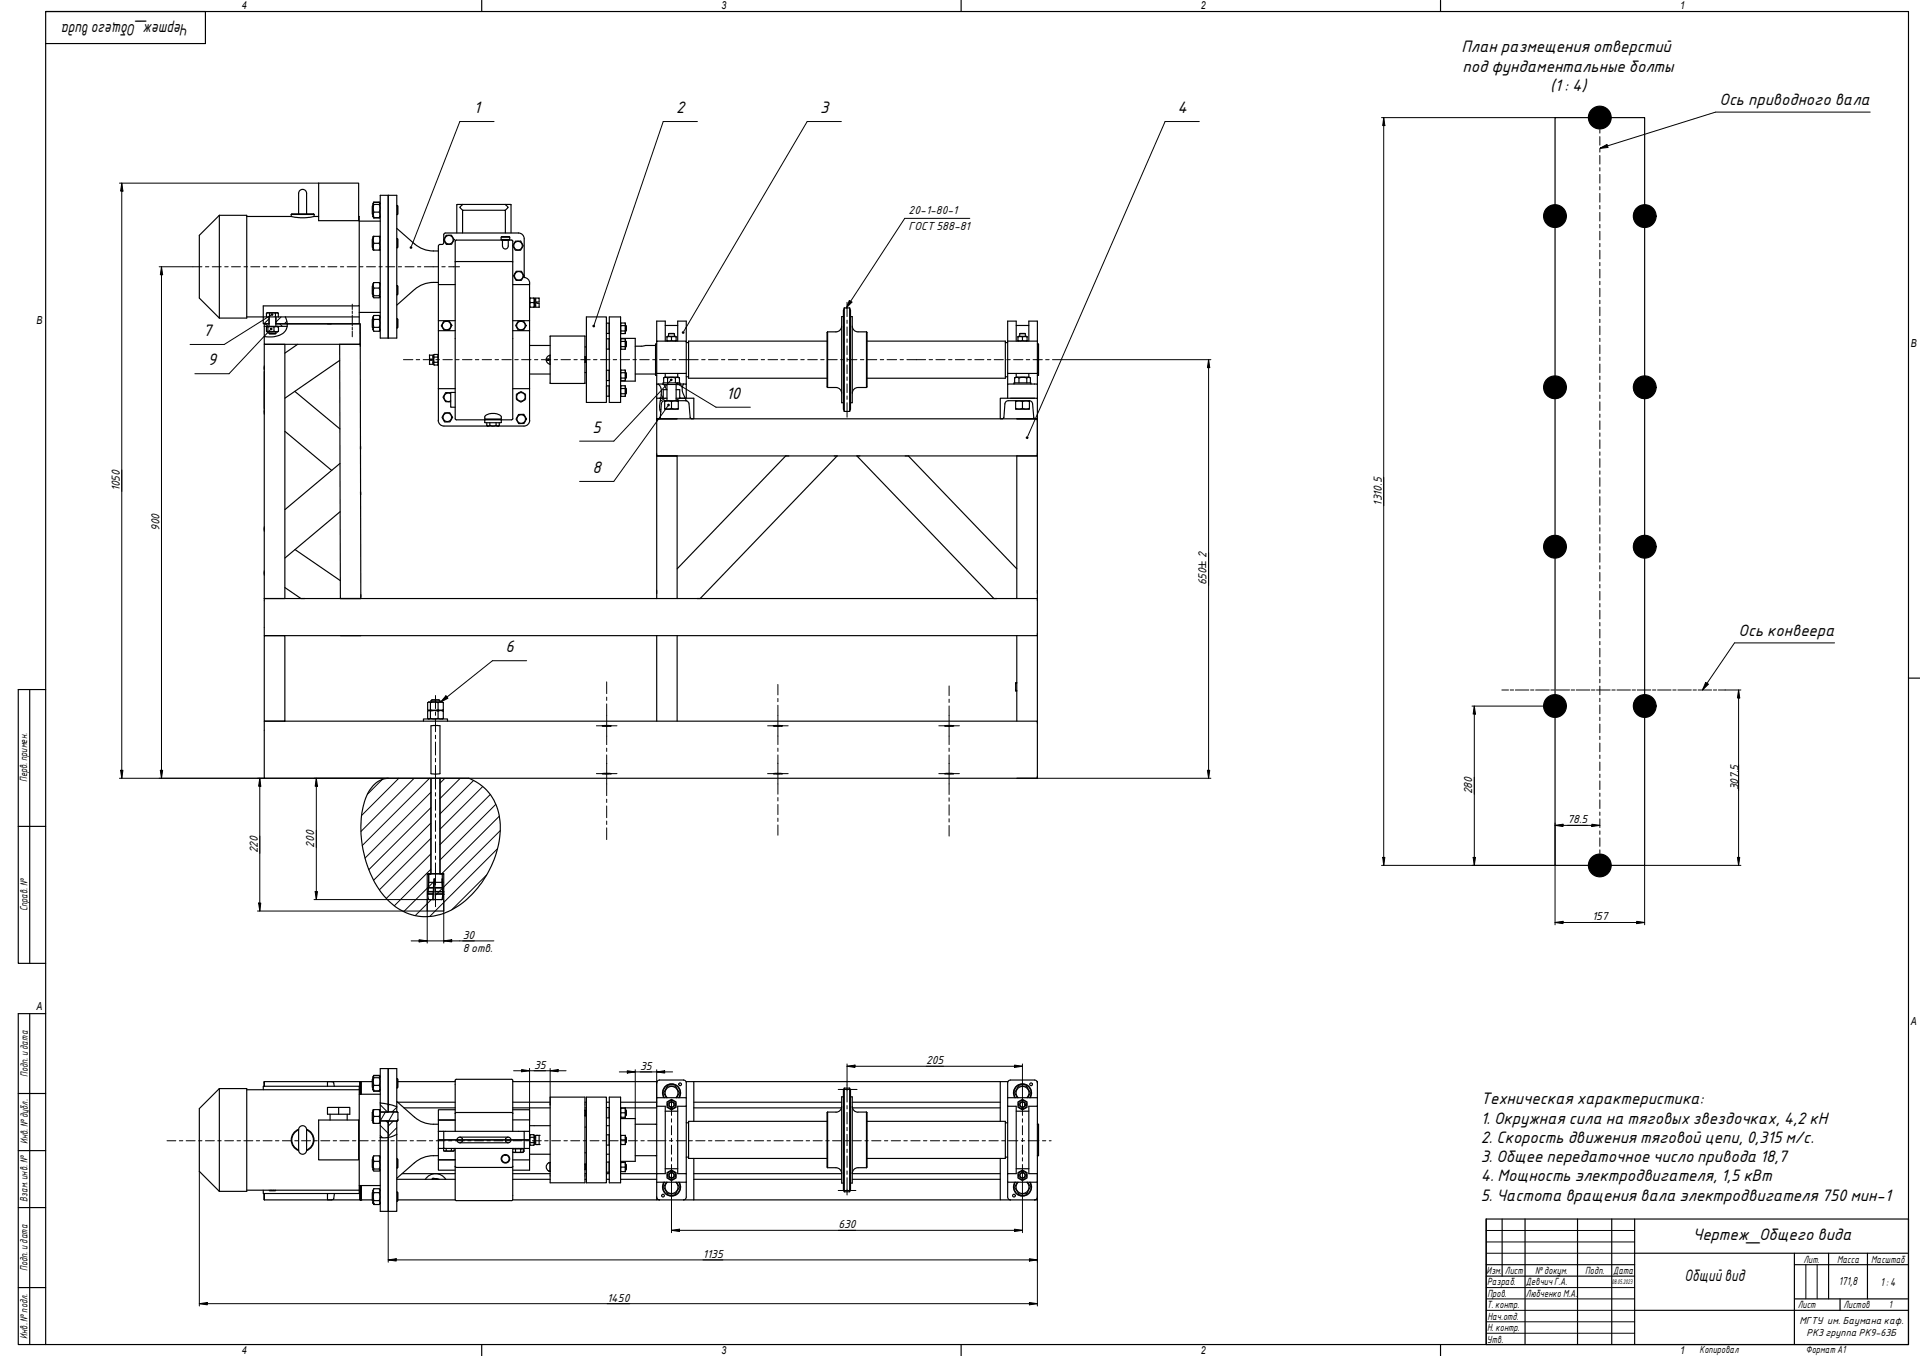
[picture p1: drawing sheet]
<svg xmlns="http://www.w3.org/2000/svg" width="841mm" height="594mm" viewBox="0 0 841 594" stroke-linecap="round" stroke-linejoin="round" font-family="sans-serif">
<g fill="none" stroke="#000" stroke-width=".44">
<path d="M117.9 139.7l-2.3 2.1M123.1 138.8l-2.3 2.3M116.3 141.9l1 1.1M122.6 141.9l1 1.1M125.6 140.9l-1 .9M289.5 179.3l-.4 .2M289.6 172.9l.9 1.6M290.8 168.4l1.2 2.3M291.5 174.5l-2.3 1.2M297.8 174.2l.1 .3-1.7 .9M297.9 168.2l1 1.6M167.4 341.5l-6.5 6.5"/>
<path d="M174.7 341l-16.3 16.3M181.4 341l-23.3 23.3M188.2 341l-29.5 29.4M188.7 353.9l-27.2 27.1M188.7 347.1l-28.8 28.9M194.9 341l-2.2 2.1M201.6 341l-8.9 8.9M207.5 341.9l-14.8 14.7M211.5 344.6l-18.8 18.7M214.8 348.1l-22.1 21.9M217.2 352.4l-24.5 24.4M218.7 357.6l-25.2 25.2"/>
<path d="M188.7 374.1l-19.5 19.5M188.7 367.3l-22.5 22.6M188.7 360.6l-25.1 25.1M217.9 371.8l-29.7 29.7M219.1 363.9l-28.4 28.4M188.7 380.8l-16 16M188.9 394.1l-7 7.1M189.7 386.6l-12.9 12.8M213.2 383.3l-15.3 15.3M163.3 490.4l-.2 .4M166.6 484l3.2 3.3M166.6 497.5l.9 .9"/>
<path d="M166.6 493l3.5 3.5M168.8 487.1l-2.2 4M169 491l1.1 1M170.6 483.9l-.5 .4M172.3 491.1l-2.2 2.3M172.5 487.1l-2.3 4M173.8 485.1l-2 2M173.8 494.1l-3.7 3.7M174.3 490.4l-.4 .7"/>
</g>
<g fill="none" stroke="#000" stroke-width=".51">
<path d="M96.1 94.3l-8.8 8.8v27.5l8.8 8.8M96.1 94.3v45.1M96.1 94.3h12v45.1h-12M108.1 94.8h19.5M127.6 94.8l4 .6 6-.6M127.6 94l.2-.3h9.6l.2 .3M127.6 94h10M127.6 94v.8M130.8 93.7v-9a1.75 1.75 0 0 1 1.8-1.7 1.75 1.75 0 0 1 1.7 1.7v9M137.6 94v.8M137.6 94.8h2M139.6 80.2h17.5v16.5h-17.5z"/>
<path d="M157.1 94.8h.3v39.2h-42.1v4.8h-7.2M157.4 96.9h9.2M163.3 94.7l.5 .6-.3-.9 .3-4.8-.3-.6 .3-.3h2.3l.3 .4-.3 .5 .3 1.6-.3 1.7 .3 1.2-.3 1.2 .5-.6-.5 .8M163.3 90l-.2 .3v3.5l.2 .2M163.3 94.7l.5 .8M163.6 95.2l.2 .3M163.8 89.6h2.3M163.8 95.5h2.3M163.8 95.3h2.3M163.8 92.9h2.3M166.2 95.2l-.1 .3M166.6 85.6h7.2v62.5h-7.2z"/>
<path d="M166.6 89.3l-.5-.7h-2.3l-.5 .7v5.4M170.1 85.6v62.5M173.8 90l.5 .3v3.5l-.5 .2M174.1 90v4M200.1 89.7v12.4M200.2 89.6h2.4M200.2 89.6v.1M202.6 89.6l-1.2 1.2 1.2 1.3M202.6 89.6h18.8M221.4 89.6l1.2 1.2-1.2 1.3M221.4 89.6h2.4M223.7 89.6l.1 12.5"/>
<path d="M163.3 104.6l-.2 .2v3.5l.2 .3M163.8 103.5l-.3 1.2 .3 4.9M163.8 106.6h2.3M166.1 103.5l.3 1.6-.3 4.5M166.6 103.9l-.2-.4h-2.9l-.2 .4 .2 5.7h2.9l.2-.3M173.8 104.6l.5 .2v3.5l-.5 .3M173.8 100l7.7 6.8M174.1 104.6v4M181.6 106.8a13.3 13.3 0 0 0 10.4 3.2M194.4 105v-2.5l.7-.4h32l1.1 .2 1.2 1.2 .2 1.1v17l1.5 .6 .7 .8 .2 1.1M194.4 105.1l-.2 1.8-1.7 .3-.5 .6v32.7h7.4M195.5 103.1l2.2-.1 1.2 2-1.1 2-2.3 .1-1.2-2z"/>
<path d="M199.4 114.7h25.2M199.5 105.3l24.8-.1 .3 .3v78.1l-.5 .3h-24.2l-.5-.3zM202.6 102.1v-10h18.8v10M219.5 104.9h3.8M219.5 103.9h3.8M219.5 104.9l.3 .3M220.1 105.3v2.5a1.27 1.27 0 0 0 1.3 1.3 1.27 1.27 0 0 0 1.2-1.3v-2.5M220.2 105.2h2.3M223.3 103.9l-.3-.2h-3.2l-.3 1.2M223.3 104.9l-.3 .3M223.3 103.9v1M225.8 105.6h2.3l1.1 2.1-1.2 1.9h-2.3l-1.1-2z"/>
<path d="M226.1 118.8h2.3l1.2 2.1-1.3 1.9h-2.2l-1.2-2zM116.7 137.3h1.3M116.7 138.8h-1.4v3h2.6M116.7 137.3v1.5M116.7 137.3l.5-.3h4.3l.4 .3M117.9 138.8v4.2M118 137.3v1.5h-1.3M118 137.3h2.6M120.6 137.3v1.5h-2.6M120.6 137.3h1.3M120.6 138.8h36.8M120.8 138.8v4.2"/>
<path d="M121.9 137.3v1.5M125 138.8l.8 3M157.4 134v7.8h-31.6M157.4 136.9h9.2M163.3 139.7l-.2 .2v3.5l.2 .3M163.3 125.1l-.2 .3v3.5l.2 .2M163.8 138.2l-.3 .7 .3 1-.3 4.6 .3 .6M163.8 138.2h2.3l.5 .8M163.8 126.2l-.3-.9 .3-1.5-.5 .6v5.4l.3 .4M163.8 123.8h2.3M163.8 138.2l-.5 .8v5.4l.5 .7M163.8 139.9h2.3"/>
<path d="M163.8 126.2h2.3M163.8 129.6h2.3M166.1 138.2l.3 .9-.3 .8 .3 1.8-.3 1.7 .3 .9-.3 .8M166.6 124.4l-.5-.6 .3 1.2-.3 1.2 .3 1.7-.3 1.7 .3 .4-.3 .5-2.5-.2 .2-4.1M166.6 129.8l-.2 .4M173.8 139.7l.5 .2v3.5l-.5 .3M173.8 125.1l.5 .3v3.5l-.5 .2M174.1 125.1v4M174.1 139.7v4M189.8 123.7h2.2M189.8 123.7a12.5 12.5 0 0 0-8.2 3.2l-7.8 6.8M192 124.7h7.4"/>
<path d="M224.6 124.7h7.4M232 124.1v60.1M232 130.8h2.1v3.6h-2.1M232.3 130.6v2M232.3 132.6v2M232.3 132.6h1.5M233.8 130.6v4M234.1 133.8h.5M234.1 131.4h.5M234.6 130.6h1.6v1.7h-1.1v.6h1.1v1.7h-1.6zM236.1 130.6h.1M236.2 134.6h-.1"/>
<path d="M256.9 138.8h8.7v37.5h-8.7zM266.9 138.8h4.9v37.5h-4.9zM369.4 138.7h-.7v37.7h.7M369.8 134.9l-.4 1.1v43.2l.4 1M369.8 134.9v45.3M369.8 134.9h2.4M372.2 134.9l.4 1.1v43.2l-.4 1h-2.4M372.2 134.9v45.3M372.6 138.7h.7v37.7h-.7M115.8 150.8h9v111.4h-9zM115.8 143h1.4M117.2 143h4.3"/>
<path d="M117.2 143l-.3 .2M117.3 143.3v1.8M117.9 146.1l.1 .2h2.6l.2-.2M117.9 141.9h-2.1v1.1M117.9 146.1h2.9M117.9 145.5v.6M120 145.1h2l-.5 .4-4.6-.2M120 143.3v1.8M120.8 145.5v.6M120.8 141.9h36.9M120.8 141.8h5M121.5 143l.5 .3h-5.3l.1 2 3.2-.2"/>
<path d="M121.5 143h4.3M122 143.3v1.8M125.8 141.9a5.2 5.2 0 0 1-5 5.5l-1.7 .2-3.3-.2M148.8 150.8h9l.3 111.4h-9zM157.7 141.9l.1 9.8M157.7 141.9v8.9h-41.9v-7.8M163.8 143.4h2.3M163.8 145.1h2.3M166.3 144.8h.1M166.4 144.8l.2-.4-.5 .7M188.1 159.6h.1M188.1 155.5v.1"/>
<path d="M188.2 155.6v1.7h1v.5h-1v1.8M188.2 155.6h1.4v4h-1.4M189.6 156.3h.3M189.6 158.8h.3M190.2 155.3v4.6M190.2 155.3h1.5l.3 .4M190.2 155.3l-.3 .4v3.7l.3 .5M190.2 156.4h1.5M190.2 158.7h1.5M190.2 159.9h1.5M191.7 155.3v4.6M192 140.5v4.4"/>
<path d="M192 159.4l-.3 .5M194.4 140.7l2.3-.1 1.2 1.9-1.1 2.1-2.2 .1-1.3-2zM199.4 144.9h-7.4v25.4M224.6 144.9h7.4M224.6 140.5h7.4M227.1 140.6h2.3l1.1 2.1-1.2 1.9h-2.3l-1.1-2zM232 151.4h9M240.9 155.6h.1M240.9 155.6l.1 4M241 155.6l-1 .4-.7 1.3h1.1v.6h-1.1l.7 1.3 1 .4M241 147.2h15.2v20.8h-15.2zM256.2 156.3l.3 .4 .4-.4"/>
<path d="M256.2 152h.7M256.5 158.5l-.3 .3M256.5 156.7v1.8M256.5 158.5l.4 .3M265.6 152.9h1.3M265.6 146h1.3M265.7 141.6v4.5M265.7 148.4v4.5M265.7 148.4l1.2 .1M265.7 148.4l-.1 .1M265.7 141.6h-.1M265.7 141.6h1.1"/>
<path d="M266.8 141.6h.1M271.8 148.2h6.5v18.8h-6.5M271.8 152.7l.2 .3M271.8 145.8l.2 .3M272 148.4v4.6M272 141.5v4.6M272 146.1h1.8M272 149.6h1.8M272 151.9h1.8M272 153h1.8M272 142.7h1.8M272 145h1.8"/>
<path d="M273.8 148.4v4.6M273.8 148.4h-1.8l-.2 .3M273.8 141.5l.1 4.1M273.8 141.5h-1.8l-.2 .3M273.9 149.5l.5 .2v2l-.5 .3M273.9 142.6l.5 .2v2l-.5 .3M273.9 145.6l-.1 .5M274.1 142.6v2.5M274.1 149.5v2.5M287.1 151.4l-8.8 .3M287.7 149.5h12.9v14.1h-12.9zM287.7 150.7h-.6v13.7h.6"/>
<path d="M287.7 149.5v-8.8h3.7v8.8M291.4 142.6h5.5M292.2 149.2h4M292.2 147.7h1.9M292.3 149.5v-2.1h3.7v2.1M292.9 147.4l.2-1.3h2.1l.2 1.3M292.9 146.2h2.5M294.1 147.7h2.1M294.1 147.7v1.5M296.9 149.5v-8.8h3.7v8.8M300.6 150.1h1M362.3 149.5h-60.7v16.2h60.7"/>
<path d="M362.5 145.4l-.2 .2v23.9l.2 .3M362.5 145.4v24.4M368.7 142.9l-.3 1.1-1.1 1.1-4.8 .3M373.3 142.9l.3 1.1 1.1 1.1 4.8 .3M379.5 145.4v24.4M379.5 145.4l.3 .2v23.9l-.3 .3M379.8 149.5h60.6v16.2h-60.6M440.4 150.1h1M441.4 149.5v14.1h13v-14.1M441.4 149.5h13M441.4 149.5v-8.8h3.7v8.8M445.1 142.6h5.6"/>
<path d="M445.9 149.2h4M445.9 147.7h2M446.1 149.5v-2.1h3.6v2.1M446.7 147.4l.1-1.3h2.2l.1 1.3M446.7 146.2h2.4M447.9 147.7h2M447.9 147.7v1.5M450.7 149.5v-8.8h3.7v8.8M454.4 150.7h.5v13.7h-.5M115.8 162.7v16.3M115.8 160.3v1.8M115.8 179.5v2"/>
<path d="M192 170.3v13.9M192 170.3h7.4M197.4 172.5a1.87 1.87 0 0 0-2.9 1.6 1.87 1.87 0 0 0 2.9 1.5M197.4 172.1l-2.2-.1-1.1 2 1.1 2 2.2 .1M199.4 171.9h-2v6.5h2M224.6 170.3h7.4M226.2 172.8v2.1M226.3 175l1.7 1.1M228.1 171.6l-1.8 1M228.3 171.6l1.8 1.1M230.1 175.1l-1.8 1M230.2 172.9v2"/>
<path d="M232 163.9h9M256.2 163.2h.7M265.7 169.1l-.1 4.4 1.2 .1M265.7 162.2l-.1 4.5h1.2M265.7 162.2l1.2 .1M265.7 169.1h1.2M265.7 169.1h-.1M265.7 162.2l-.1 .1M266.9 173.5l-.1 .1M266.9 166.7h-.1M271.8 173.3l.2 .3M271.8 166.5l.2 .3"/>
<path d="M272 169v4.6M272 162.2v4.6M272 163.3h1.8M272 165.6h1.8M272 169l-.2 .3M272 172.5h1.8M272 173.6h1.8M272 170.2h1.8M272 169h1.8M272 162.2l-.2 .3M272 162.2h1.8M272 166.8h1.8"/>
<path d="M273.8 169v4.6M273.8 162.2v4.6M273.9 170.1l.5 .2v2l-.5 .3M273.9 163.2l.5 .3v2l-.5 .2M274.1 163.2v2.5M274.1 170.1v2.5M278.3 163.9h8.8M287.7 174.5v9h.9M287.7 174.5h4.5M287.7 163.6v4.6M288.3 168.2l.3 .3a5.6 5.6 0 0 1 1 5.2l-.2 .8M288.3 168.2h-.6v6.3"/>
<path d="M288.3 168.2h2.1M289.4 174.5a8.3 8.3 0 0 0 0 6M290.4 167.7h7.5v.7h-7.5zM290.7 165.6l.6-.3 1.1 .3M290.7 165.6l.6-.4h5.7l.6 .4M290.7 165.6v2.1M291.1 175.9l1.2-.2 4.8 .2M291.1 178.9l1.2 .3 1.8-.3M291.3 175.5h5.6M291.3 175.5l-1 .3-.5 .7-.4 4M291.3 175.5v3.8l5.8-.1-.2-3.7M291.4 163.6v1.6"/>
<path d="M292.2 170.7h-1.7v3.8h-1.1M292.2 168.4v7.1M292.4 165.6l1.3-.3 2.1 .3M292.4 165.6v2.1M294.1 178.9l1.2 .3 1.8-.3M294.1 175.9v3M295.8 165.6l.7-.3 1.1 .3M295.8 165.6v2.1M296.2 170.7h1.6v3.8h2.4M296.2 174.5h7.7v9h-.9M296.2 168.4v7.1M296.9 163.6v1.6"/>
<path d="M296.9 175.5h3.5M297.6 165.6v2.1M297.9 168.2h1.5M299.4 168.2a6.1 6.1 0 0 0 .8 6.3M299.4 168.2h1.2v6.3M300.2 174.5l.4 1.1M300.3 175.5l1 .4 .4 .6 .6 6.4 .6 .5M300.6 165.1h1M300.6 163.6v4.6M362.5 169.8l4.8 .2 1.1 1.2 .3 1.1M379.5 169.8l-4.8 .2-1.1 1.2-.3 1.1M440.4 165.1h1"/>
<path d="M441.4 174.5v-6.3h13v6.3M441.4 163.6v4.6M441.7 175.5l-.9 .3-.5 .7-.6 6.4M441.7 175.5h9.1l.9 .3 .6 1.1 .5 6 .6 .5M442.7 174.5h10.4M444.1 168.2v-.5h7.5v.5M444.4 165.6l.7-.3 1.2 .3M444.4 165.6v2.1M444.9 175.9l1.1-.2 4.9 .2M444.9 178.9l1.1 .3 1.9-.3M445.1 175.5v3.8h5.6v-3.8M445.1 163.6v1.6"/>
<path d="M446.3 165.6l1.4-.3 2.1 .3M446.3 165.6v2.1M447.9 178.9l1.2 .3 1.8-.3M447.9 175.9v3M449.8 165.6l.6-.3 1 .3v2.1M449.8 165.6v2.1M450.7 163.6v1.6M451.2 165.5l-.5-.3h-5.6l-.7 .4M454.4 163.6v4.6M157.9 195.5v1.3M192 184.2l.5 1.5 .9 .7 1.1 .3h35l1.6-.6 .7-.8 .2-1.1M194.8 180.9l2.2-.1 1.2 2.1-1.1 1.9-2.3 .1-1.2-2z"/>
<path d="M212.3 184.1l.1 1 7.1 .1 .1-1.1M212.4 183.9l-.1-.2h7.3l-.1 .2M212.5 182.3a5.5 5.5 0 0 1 7.1 .3v1.1h-7.3zM213.2 186.3l.5 .4M213.2 186.3l.4 .4M213.2 185.2v1.1M214.6 186.3l-.5 .4M214.6 186.3l1.1 .4M214.6 185.2v1.1M216.2 186.7a1.16 1.16 0 0 1 1.7 0M217.3 185.2v1.1M218.7 186.3l-.6 .4"/>
<path d="M218.7 186.3l-.3 .4M218.7 185.2v1.1M227.1 181.6l2.4-.1 1.1 2.1-1 1.9-2.4 .1-1.1-2zM287.7 184.4v-.9h166.7v.9M287.7 198.8v.9h166.7v-.9M287.7 183.5h8.9h-8.9v16.2h8.9M289.4 180.5l-.2 2.4-.6 .5M344.2 199.7h1.3M365.4 199.7h1.3l-60 62.5h-1.3M376.7 199.7h-1.4l60.1 62.5h1.2M396.6 199.7h1.3M439.1 183.5h-1v-9h16.3v9h-.9"/>
<path d="M439.7 182.9l-.6 .5M445.4 199.7h9v-16.2h-9h9v157.5h-9M157.9 215.4v1.3M157.9 215.5l.1 1.2M115.8 230.8v2M115.8 250.1v1.9M287.7 258.6v1.4M454.4 258.6v1.4M115.8 278.5h9v37.4h-9zM131.8 262.2h1.7M149.1 262.2h9M149.1 278.5h9"/>
<path d="M158.1 260.5v1.2M287.7 278.5v37.4M296.6 278.5v37.4M454.4 263.2v-1h-338.6v16.3h171.9M454.4 277.5v1h-166.7M445.4 299.1l-.5 .1v3.5h.5M445.4 299.3l-.5 .1M185.5 315.9v-.9h10.5v.9M187.6 307.7l6.1-.1 .5 .2M187.6 311.4l6.1-.2 .5 .4M187.6 314.9l.2 .1M188.5 311l1.3 .2 2.1-.2"/>
<path d="M188.5 307.8l1.3-.2 2.1 .2M188.5 307.8l-.4-.2-.8 .2v3.2l.5 .2 .7-.2M188.5 314.7l1.7 .3 1.7-.3M188.5 311.6l1.7-.4 1.7 .4M188.5 311.6l-.5-.4-.7 .4v3.1l.7 .3 .5-.3M188.5 307.8v3.2M188.5 311.6v3.1M188.8 307.1l.4-.6h3.1l.4 1.1M188.8 318h3.9v21h-3.9zM188.8 307.1h3.9M188.8 307.1v.5M191.9 311l.9 .2 1.4-.2"/>
<path d="M191.9 307.8l.9-.2 1.4 .2M191.9 314.7l1.1 .3 1.2-.3M191.9 311.6l1.1-.4 1.2 .4M191.9 307.8v3.2M191.9 311.6v3.1M194.2 311l-.5 .2h-6.1M194.2 307.8v3.2M194.2 311.6v3.1M194.2 314.7l-.5 .3M263.8 318h4zM338.8 318h4zM413.8 318h4z"/>
<path d="M444.9 302.4l.5 .1M454.4 316.8v-.9h-338.6v25.1h338.6v-.9M263.8 338.9h4zM338.8 338.9h4zM413.8 338.9h4zM188.8 341v41.8M192.7 341v41.8M187.3 391.8l.5 2.3h2.8M187.3 391.8h2.4M187.4 390.8h2.3M187.5 390.6h2.3M187.5 390.6v1"/>
<path d="M187.6 389h2.3M187.8 386.6h2.2M187.8 386.6v-3.8h5.9v3.8M187.8 386.6l-.2 2.2M189.7 394.1h1.1M189.7 391.6v.2M189.7 390.6v1l-2.4 .2M189.9 388.8h-2.3l-.1 1.8M189.9 388.8v.2M189.9 389l-.1 1.6M190 386.6l-.1 2.2M190 386.6l.1-1.5 .3 1.5"/>
<path d="M190.2 385.1l-.6 9 .1-2.3M190.4 386.6l.2 5.2M190.4 386.6h3.3M190.5 389h3.3M190.5 388.8h3.4M190.6 390.8h3.3M190.6 390.6h3.5M190.6 391.8l.2 2.3h2.9l.5-2.3M190.6 391.8h3.4M190.6 394.1h.1M190.6 391.6h3.6M193.7 385.1h.1"/>
<path d="M193.7 386.6v2.2M193.7 386.6l.2 2.2M193.8 388.8l.1 1.8M193.9 388.8h.1M193.9 390.6l-.2 3.4-.4 .1M193.9 388.8l.1 1.8M194 390.6h.1M194.1 390.6l.1 1M194.2 391.6v.2M194.2 391.8l-.3 1.8M96.1 476.9l-8.8 8.8v27.5l8.8 8.7M96.1 476.9v45"/>
<path d="M96.1 476.9h12v45h-12M108.1 477.4h49.3M115.3 477.4v-1.5h42.1v47h-42.1v-1.5M115.8 473.9v2zM115.8 475.9v-2h41.9v5.5M143.4 475.9v-2l2.6 .2 .4 1.8M157.4 479.4h9.2M157.7 473.9h.1M157.8 473.9h.3v5.5M157.8 473.9v5.5zM157.8 473.9v5.5M157.9 473.9v.5"/>
<path d="M157.9 473.9v5.5M157.9 473.9l.1 5.5M157.9 474.4v5M157.9 473.9v5.5zM158.1 473.9v5.5M158.1 473.9h5M163.3 477.3l.5 .6-.3-.9 .3-4.8-.3-.6 .3-.3h2.3l.3 .4-.3 .5 .3 1.6-.3 1.7 .3 1.2-.3 1.2 .5-.6-.5 .8M163.3 472.6l-.2 .3v3.4l.2 .3M163.3 477.3l.5 .8M163.6 477.8l.2 .3M163.8 478.1h2.3M163.8 477.9h2.3"/>
<path d="M163.8 475.5h2.3M163.8 472.2h2.3M166.1 471.1h-2.3l-.5 .8v5.4M166.1 471.1l.1 .3M166.1 471.1l.5 .8M166.2 477.8l-.1 .3M170.1 468.2v15.6M173.8 472.6l.5 .3v3.4l-.5 .3M174.1 472.6v4M174.3 473.9h25.1M199.4 473.4v22.3M224.1 472.9h-24.2l-.5 .4"/>
<path d="M224.1 472.9l.5 .4M224.6 473.4v14.4M224.6 473.9h63.2M287.7 473.9v7M287.7 474.4l.5-1 .7-.2h10.9l.6 .5 .2 .7v6.5M300.5 473.9h141M303.9 473.9v17.4M369.8 476.7l-.4 1.1v43.3l.4 1M369.8 476.7v45.4M369.8 476.7h2.4M372.2 476.7l.4 1.1v43.3l-.4 1h-2.4M372.2 476.7v45.4"/>
<path d="M438.1 473.9v17.4M454.3 473.9l.1 7M454.4 474.4l-.2-.7-1-.5h-11l-.6 .5-.2 .7v6.5M130.8 495a4.7 4.7 0 0 0-3 4.4 4.7 4.7 0 0 0 3 4.4M130.8 494.8a5 5 0 0 0-3.2 4.6 5 5 0 0 0 3.2 4.7M131.3 493.7a1.75 1.75 0 0 1 1.9-.4 1.75 1.75 0 0 1 1.1 1.7v8.9a1.75 1.75 0 0 1-1.7 1.8 1.75 1.75 0 0 1-1.8-1.8v-9zM134.3 494.8a5 5 0 0 1 3.2 4.6 5 5 0 0 1-3.2 4.7M134.3 495a4.7 4.7 0 0 1 3 4.4 4.7 4.7 0 0 1-3 4.4M139.6 490.7h17.5v17.5h-17.5zM144.6 488.2v2.5M148.3 485.2h4.9v3h-9.8v-3h4.9v3M152.1 488.2v2.5"/>
<path d="M163.1 487.4l.2-.3-.2 .3v3.5l.2 .2M163.8 486.1l-.3 1.2 .3 4.9M163.8 489.1h2.3M166.1 486.1l.3 1.6-.3 4.5M166.6 483.2l3.5 .6M166.6 491h3.5v7.3M166.6 487.1h7.5l.2 .3v3.5l-.2 .2h-7.5M166.6 486.4l-.2-.3h-2.9l-.2 .3v5.4l.2 .4h2.9l.2-.4M170.1 483.8l3.7 1.1M170.1 483.8v3.3h3.7v-2.2M170.1 498.3l-3.5 .1M170.1 483.8v3.5h-3.5"/>
<path d="M170.1 498.3v32.4M173.8 496.9l-3.7 1.4M173.8 496.9v-5.8h-3.7v7.2M173.8 496.9v33.8h-3.7M173.8 482.6l7.8 6.8a13.3 13.3 0 0 0 10.4 3.1M173.8 484.9v-16.7h-7.2v62.5h3.5M173.8 487.1l.5 .3M174.1 482.9h25.3M174.3 490.9l-.5 .2M177 485.4h22.4M192 499.4v3.7h40v-3.7M192 499.4h40"/>
<path d="M192 490.6v5.1M192 495.7h37.6v7.4M192 495.7v3.7M192 490.8h7.4M194.4 495.7v7.4M199.4 487.8l.3-.4h24.6l.3 .4M199.4 486.2h-7.4v4.4h7.4M201.4 498.2h21.2M224.6 486.2h7.4v9.5M224.6 487.8v7.9M224.6 490.6h7.4M224.6 482.9h16.4"/>
<path d="M224.6 485.4h16.4M229.6 495.7h2.4v3.7M232 493.2h2M232.3 497.1v4.6M232.3 497.1l-.3 .5M232.3 498.3h1.5M232.3 497.1h1.5M233.8 497.1v4.6M233.8 497.1l.3 .5v3.6l-.3 .5M234.1 498.2h.5M234.6 497.4h1.6v4h-1.6zM241 480.7h15.2v37.5h-15.2z"/>
<path d="M256.2 486.4l.3 .3 .4-.3M256.2 493.8h.7M256.2 482.9h.7M256.2 485.4h.7M256.5 486.7v1.8M256.5 488.5l-.3 .4M256.5 488.5l.4 .4M256.9 480.7h8.7v37.5h-8.7zM265.6 493.2h1.3M265.6 482.9h1.3M265.7 497.2l-.1 4.4 1.2 .1M265.7 485.2l-.1 4.5h1.2"/>
<path d="M265.7 497.2h1.2M265.7 497.2h-.1M265.7 485.2l1.2 .1M265.7 485.2l-.1 .1M266.9 480.7h4.9v37.5h-4.9zM266.9 489.7h-.1M271.8 497.4h2.1v4h-2.1M271.8 485.5h2.1v4h-2.1M271.8 490.1h6.5v18.7h-6.5M271.8 482.9h15.9M271.8 485.4h15.9M272 497.4v4"/>
<path d="M272 485.5v4M272 499.4h1.8M272 487.5h1.8M273.8 497.4v4M273.8 485.5v4M273.9 498.2l.5 .2v2l-.5 .3M273.9 486.3l.5 .2v2l-.5 .3M274.1 486.3v2.5M274.1 498.2v2.5M287.1 492.5h.6M287.7 484.7v-3.8h12.9v3.8h-3.7v29.5h3.7v3.7M287.7 484.7h3.7v29.5h-3.7v3.7"/>
<path d="M287.7 484.7v29.5h-15.9M290.8 480.9a4 4 0 0 1 3.4-6.1 4 4 0 0 1 3.3 6.1M291.1 480.9a3.8 3.8 0 0 1 3.1-5.9 3.8 3.8 0 0 1 3.1 5.9M291.4 486.8h5.5M291.9 480.9l-1.2-2.1 1.7-3h3.5l1.7 3-1.2 2.1M292.2 482.8l1.9-1.2 2.1 1.2v2.3l-2.1 1.2-1.9-1.2zM292.3 480.9a2.83 2.83 0 0 1-.2-4.1 2.83 2.83 0 0 1 4.1 0 2.83 2.83 0 0 1-.2 4.1M300.6 484.7v29.5M300.6 491.9h1M303.9 482.9h64.8M303.9 485.4h64.7M362.3 491.3h-60.7v16.2h60.7"/>
<path d="M362.5 487.2l-.2 .3v23.8l.2 .3M362.5 487.2v24.4M362.5 487.2h3.7M368.7 484.8l-.3 1.1-.7 .8-1.5 .6M369.4 480.5h-.7v37.8h.7M372.6 480.5h.7v37.8h-.7M373.3 484.8l.6 1.5 .8 .7 1.1 .3M373.3 482.9h64.8M373.4 485.4h64.7M375.9 487.2h3.6M379.5 487.2v24.4M379.5 487.2l.3 .3v23.8l-.3 .3"/>
<path d="M379.8 491.3h60.6v16.2h-60.6M440.4 491.9h1M441.4 480.9v3.8h3.7v29.5h-3.7v3.7h13v-3.7M441.4 484.7v29.5M441.4 480.9h13M444.5 480.9a4 4 0 0 1 3.4-6.1 4 4 0 0 1 3.4 6.1M444.8 480.9a3.8 3.8 0 0 1 3.1-5.9 3.8 3.8 0 0 1 3.1 5.9M445.1 486.8h5.6M445.6 480.9l-1.2-2.1 1.8-3h3.4l1.8 3-1.2 2.1M445.9 482.8l2-1.2 2 1.2v2.3l-2 1.2-2-1.2zM446 480.9a2.83 2.83 0 0 1-.1-4.1 2.83 2.83 0 0 1 4 0 2.83 2.83 0 0 1-.1 4.1M454.4 480.9v3.8h-3.7v29.5h3.7"/>
<path d="M454.4 492.5h.5v13.8h-.5M454.4 484.7v29.5M157.4 519.4h9.2M157.7 519.4v6.3h-41.9v-2.8M157.9 519.4v6.3zM157.9 519.4v5.7M157.9 519.4v6.3l.1-6.3M158.1 519.4v6.3h-.3M158.1 519.4v6.3M163.3 507.7l-.2 .3v3.5l.2 .2M163.8 508.8l-.3-1 .3-1.4-.5 .6v5.4l.3 .4M163.8 506.4h2.3"/>
<path d="M163.8 508.8h2.3M163.8 512.2h2.3M166.6 507l-.5-.6 .3 1.2-.3 1.2 .3 1.7-.3 1.7 .3 .4-.3 .5h-2.3l-.3-.4 .3-3.9M166.6 512.4l-.2 .4M173.8 507.7l.5 .3v3.5l-.5 .2M173.8 516.7h25.6M174.1 507.7v4M176.1 514.2h23.3M186.3 516.7a5.2 5.2 0 0 1 8.9 0M189.2 516.7l.4-.5 2.8 .5M189.6 516.7l1-.3 1.4 .3M189.8 506.3h2.2"/>
<path d="M189.8 506.3a12.5 12.5 0 0 0-8.2 3.2l-7.8 6.7M192 503.1v9.6h7.4M192 508.1h7.4M194.4 502.8l-.1 1.3h1.2M195.5 504.1h2.2M195.5 503.1v1M197.7 504.1h1.2M197.7 503.1v1M198.9 503.1v1.1l-.4 .2-4.2-.2M199.4 511l.5 .5h24.2l.5-.5M199.4 511v14.5l.2 .4 24.5 .1M199.4 503.1v7.9"/>
<path d="M201.4 500.7h21.2M224.6 503.1v22.4l-.5 .5M224.6 508.2h7.4M224.6 514.2h16.4M224.6 516.7h16.4M224.6 503.3h1.2M224.9 503.1v.2M225.7 503.1v.2M225.8 504.7h2.3M225.8 504.7v-1.4h2.3v1.4M225.8 504.7h-1.2h4.6M228.1 504.7h1.1"/>
<path d="M228.2 503.1l1 .2v1.4M228.4 503.1v.2M229.2 504.5l.4-.1zM229.6 503.1v1.3M232 503.1v9.6h-7.4M232 501.2l.3 .5h1.5M232 505.7h9M232.3 500.6h1.5M234.1 500.7h.5M240.9 509.2v4M240.9 513.2h.1M240.9 509.2h.1"/>
<path d="M241 509.3a2 2 0 0 0-1.7 1.9 2 2 0 0 0 1.7 2M256.2 510l.3 .4 .4-.4M256.2 505.1h.7M256.2 514.2h.7M256.2 516.7h.7M256.5 512.1l-.3 .4M256.5 510.4v1.7M256.5 512.1l.4 .4M265.6 513.5h1.3M265.6 505.7h1.3M265.6 514.2h1.3M265.6 516.7h1.3"/>
<path d="M266.9 509.1h-1.2v4.5M266.9 501.6l-.1 .1M271.8 509.3h2.1v4h-2.1M271.8 516.7h15.9M272 509.3v4M272 511.3h1.8M273.8 509.3v4M273.9 510.1l.5 .2v2.1l-.5 .2M274.1 510.1v2.5M287.1 506.3h.6M287.7 517.9v6.5M287.7 517.9h12.9"/>
<path d="M290.8 518a4 4 0 0 0 3.4 6 4 4 0 0 0 3.3-6M291.1 517.9a3.8 3.8 0 0 0 3.1 5.9 3.8 3.8 0 0 0 3.1-5.9M291.4 512h5.5M291.9 517.9l-1.2 2.1 1.7 3 3.4 .1 1.8-3-1.2-2.2M292.2 513.8l1.9-1.2 2.1 1.2v2.3l-2.1 1.1-1.9-1.1zM292.3 518a2.83 2.83 0 0 0-.2 4 2.83 2.83 0 0 0 4.1 0 2.83 2.83 0 0 0-.2-4M300.6 517.9v6.6l-.5 .9-.7 .3M300.6 507h1M303.9 516.7h64.8M303.9 507.5v18.2M362.5 511.6l4.8 .2 1.1 1.2 .3 1.1-64.8 .1M373.3 516.7h64.8"/>
<path d="M379.5 511.6l-4.8 .2-1.1 1.2-.3 1.1 64.8 .1M438.1 507.5v18.2h4.6M440.4 507h1M441.4 517.9v6.5l.2 .8 1 .5M444.5 518a4 4 0 0 0 3.4 6 4 4 0 0 0 3.4-6M444.8 517.9a3.8 3.8 0 0 0 3.1 5.9 3.8 3.8 0 0 0 3.1-5.9M445.1 512h5.6M445.6 517.9l-1.2 2.3 1.9 2.9 3.5-.1 1.6-3.2-1.3-1.9M445.9 513.8l2-1.2 2 1.2v2.3l-2 1.1-2-1.1zM446 518a2.83 2.83 0 0 0-.1 4 2.83 2.83 0 0 0 4 0 2.83 2.83 0 0 0-.1-4M454.4 517.9v7.8h-11.7M108.1 521.4h49.3"/>
<path d="M115.8 522.9v2.8zM117.9 521.4l.1 .3h2.6l.2-.3M118.6 521.4h1.5M143.4 522.9v2.8l2.6-.3 .5-2.5M157.7 525.7l.1-6.3v6.3M157.8 525.1v.6M157.9 525.1v.6M158.1 525.4v.3M158.1 525.7h5M163.3 522.3l-.2 .2v3.5l.2 .3M163.3 527l.5 .7M163.3 527l.3 .3"/>
<path d="M163.8 520.8l-.3 .6 .3 1.1-.3 4.6 .3 .6M163.8 520.8h2.3l.5 .8M163.8 520.8l-.5 .8v5.4M163.8 526h2.3M163.8 522.5h2.3M163.8 527.7h2.3M166.1 520.8l.3 .9-.3 .8 .3 1.7-.3 1.8 .3 .8-.3 .9M166.3 527.3h.1M166.4 527.3l.2-.3-.5 .7M173.8 522.3l.5 .2v3.5l-.5 .3M174.1 522.3v4M174.3 525.7h25.1"/>
<path d="M224.6 525.7h63.1M287.7 524.4v1.3h1.2M287.7 524.4l.2 .8 1 .5M288.9 525.7h149.2M454.4 524.5l-.5 .9-.7 .3"/>
<circle cx="196.6" cy="105" r="1.87"/>
<circle cx="226.9" cy="107.6" r="1.87"/>
<circle cx="227.2" cy="120.8" r="1.87"/>
<circle cx="195.6" cy="142.6" r="1.87"/>
<circle cx="228.2" cy="142.6" r="1.87"/>
<circle cx="228.2" cy="173.9" r="1.87"/>
<circle cx="195.9" cy="182.8" r="1.87"/>
<circle cx="228.3" cy="183.6" r="1.87"/>
<circle cx="297.9" cy="475" r=".6"/>
<circle cx="451.6" cy="475" r=".6"/>
<circle cx="201.4" cy="499.4" r="1.24"/>
<circle cx="222.6" cy="499.4" r="1.24"/>
<circle cx="294.2" cy="483.9" r="1.81"/>
<circle cx="294.2" cy="483.9" r="1.11"/>
<circle cx="294.2" cy="483.9" r="1.24"/>
<circle cx="447.9" cy="483.9" r="1.24"/>
<circle cx="447.9" cy="483.9" r="1.11"/>
<circle cx="447.9" cy="483.9" r="1.81"/>
<circle cx="221.4" cy="507.7" r="1.62"/>
<circle cx="221.4" cy="507.7" r="1.87"/>
<circle cx="294.2" cy="514.9" r="1.81"/>
<circle cx="294.2" cy="514.9" r="1.11"/>
<circle cx="294.2" cy="514.9" r="1.24"/>
<circle cx="447.9" cy="514.9" r="1.24"/>
<circle cx="447.9" cy="514.9" r="1.11"/>
<circle cx="447.9" cy="514.9" r="1.81"/>
<circle cx="290.4" cy="523.8" r=".6"/>
<circle cx="444.2" cy="523.8" r=".6"/>
</g>
<g fill="#000">
<circle cx="163.3" cy="94.7" r=".25"/>
<circle cx="256.2" cy="156.3" r=".25"/>
<circle cx="189.7" cy="394.1" r=".25"/>
<circle cx="193.7" cy="386.6" r=".25"/>
<circle cx="193.9" cy="389" r=".25"/>
<circle cx="194.1" cy="390.8" r=".25"/>
<circle cx="194.2" cy="391.8" r=".25"/>
<circle cx="157.9" cy="473.9" r=".25"/>
<circle cx="163.3" cy="477.3" r=".25"/>
<circle cx="235.1" cy="497.4" r=".25"/>
<circle cx="236.2" cy="497.4" r=".25"/>
<circle cx="256.2" cy="488.9" r=".25"/>
<circle cx="256.2" cy="486.4" r=".25"/>
<circle cx="235.1" cy="501.4" r=".25"/>
<circle cx="236.2" cy="501.4" r=".25"/>
<circle cx="240.4" cy="509.4" r=".25"/>
<circle cx="240.4" cy="513.1" r=".25"/>
<circle cx="256.2" cy="510" r=".25"/>
<circle cx="157.9" cy="525.7" r=".25"/>
<circle cx="158.1" cy="525.7" r=".25"/>
<circle cx="163.3" cy="527" r=".25"/>
<circle cx="163.6" cy="527.3" r=".25"/>
</g>
<g fill="#000">
<circle cx="700.8" cy="51.5" r="5"/>
<circle cx="681.1" cy="94.6" r="5"/>
<circle cx="720.4" cy="94.6" r="5"/>
<circle cx="681.1" cy="169.7" r="5"/>
<circle cx="720.4" cy="169.7" r="5"/>
<circle cx="681.2" cy="239.5" r="5"/>
<circle cx="720.5" cy="239.5" r="5"/>
<circle cx="681.1" cy="309.3" r="5"/>
<circle cx="720.4" cy="309.3" r="5"/>
<circle cx="700.8" cy="379.2" r="5"/>
</g>
<g fill="none" stroke="#000" stroke-width=".51">
<path d="M651 534.1h185v55h-185zM658 534.1v25M668 534.1v55M691 534.1v55M706 534.1v55M716 534.1v55M651 554.1h65M651 559.1h65M716 549.1h120M786 554.1h50M786 549.1v40M801 549.1v20"/>
<path d="M818 549.1v20M716 574.1h120M786 569.1h50M806 569.1v5"/>
</g>
<path d="M651 539.1h65M651 544.1h65M651 549.1h65M791 554.1v15M796 554.1v15M651 564.1h65M651 569.1h65M651 574.1h65M651 579.1h65M651 584.1h65" fill="none" stroke="#000" stroke-width=".44"/>
<path d="M20 5.1h816v584h-816zM211 .1v5M421 .1v5M631 .1v5M836 297.1h5M211 589.1v5M421 589.1v5M631 589.1v5" fill="none" stroke="#000" stroke-width=".51"/>
<g fill="none" stroke="#000" stroke-width=".44">
<path d="M154.3 133.3v2.3M154.3 136.2v1.2M154.3 138v4.8M154.3 143.4v1.2M154.3 145.1v2.4M657.9 302.3h2.9M661.5 302.3h1.5M663.8 302.3h5.9M670.4 302.3h1.5M672.7 302.3h5.9M679.3 302.3h1.5M681.5 302.3h6"/>
<path d="M688.2 302.3h1.5M690.4 302.3h6M697.1 302.3h1.5M699.3 302.3h6M706.1 302.3h1.4M708.3 302.3h5.9M714.9 302.3h1.5M717.2 302.3h5.9M723.8 302.3h1.5M726.1 302.3h5.9M732.7 302.3h1.5M734.9 302.3h6"/>
<path d="M741.6 302.3h1.5M743.8 302.3h5.9M750.5 302.3h1.5M752.7 302.3h3"/>
</g>
<g fill="none" stroke="#000" stroke-width=".51">
<path d="M20 5.1h70v14h-70M681.2 51.5h39.2v327.6h-39.2zM130.4 150.8l-5.6 3.9M148.8 157.9l-24 16.6M129.2 171.5l19.7 16.4M124.8 188.9l20.5 17.2M344.2 199.7l-47.6 49.5M397.9 199.7l47.5 49.5M445.4 199.7v62.5M148.9 203l-24.1 20.3M149 224.2l-24.2 20.3M124.8 257.4l7 4.8"/>
<path d="M129.2 240.8l19.8 13.6M287.7 262.2v-62.5h8.9v62.5M445.4 278.5v37.4M13 302.1v120M20 302.1h-12v120h12M188.8 341h-19.3a10.6 10.6 0 0 0-8.5 6.8 44.2 44.2 0 0 0 .2 32.3 32.1 32.1 0 0 0 18 20.3 25.7 25.7 0 0 0 26.4-7.5 41.9 41.9 0 0 0 13-35.9 21.1 21.1 0 0 0-13.2-16h-12.7M8 362h12M187.1 382.8h7.3v16.3h-7.3zM187.8 382.8h.9l.1-41.8h3.9v41.8h1h-1M187.8 382.8h.9h-.9l-.5 9M187.8 382.8h.9M13 444.1v145"/>
<path d="M20 444.1h-12v145h12M8 479.1h12M234 493.2h7M278.3 492.5h8.8M8 504.1h12M278.3 506.3h8.8M8 529.1h12M8 564.1h12"/>
<circle cx="700.8" cy="51.5" r="5"/>
<circle cx="681.1" cy="94.7" r="5"/>
<circle cx="720.4" cy="94.7" r="5"/>
<circle cx="681.1" cy="169.7" r="5"/>
<circle cx="720.4" cy="169.7" r="5"/>
<circle cx="681.1" cy="239.5" r="5"/>
<circle cx="720.4" cy="239.5" r="5"/>
<circle cx="681.1" cy="309.3" r="5"/>
<circle cx="720.4" cy="309.3" r="5"/>
<circle cx="700.8" cy="379.2" r="5"/>
</g>
<path d="M261.2 318h9.1M336.2 318h9M411.2 318h9M261.2 338.9h9.1M336.2 338.9h9M411.2 338.9h9" fill="none" stroke="#000" stroke-width=".44"/>
<g fill="none" stroke="#000" stroke-width=".44">
<path d="M700.8 49v6.3M700.8 56.8v1.5M700.8 59.9v3.7M700.8 65.1v1.5M700.8 68.1v3.8M700.8 73.4v1.5M700.8 76.4v3.8M700.8 81.8v1.4M700.8 84.7v3.9M700.8 90v1.5M700.8 93.1v3.7M700.8 98.3v1.6"/>
<path d="M84.5 116.9h4M90 116.9h1.5M93 116.9h3.9M98.4 116.9h1.5M101.4 116.9h3.9M106.9 116.9h1.5M109.9 116.9h3.9M115.3 116.9h1.5M118.3 116.9h3.9M123.8 116.9h1.5M126.7 116.9h4M132.2 116.9h1.5"/>
<path d="M135.2 116.9h3.9M140.7 116.9h1.5M143.6 116.9h4M149.1 116.9h1.5M152.1 116.9h3.9M157.5 116.9h1.5M160.5 116.9h4M166 116.9h1.4M169 116.9h3.9M174.4 116.9h1.5M177.4 116.9h4M182.9 116.9h1.4"/>
<path d="M185.9 116.9h6.1M193.5 116.9h1.5M196.5 116.9h4.8M700.8 101.3v3.8M700.8 106.7v1.4M700.8 109.6v3.8M700.8 115v1.4M700.8 118v3.8M371 132.4v6.3M700.8 123.2v1.5M700.8 126.3v3.7M700.8 131.5v1.6"/>
<path d="M700.8 134.5v3.8M700.8 139.9v1.4M176.7 157.6h4.1M182.3 157.6h1.5M185.4 157.6h4.1M190.9 157.6h1.6M194 157.6h4.1M199.6 157.6h1.5M202.6 157.6h4.2M208.2 157.6h1.5M211.2 157.6h4.1M216.9 157.6h1.5"/>
<path d="M219.8 157.6h4.2M225.5 157.6h1.5M228.5 157.6h4.1M234.1 157.6h1.5M237.1 157.6h4.1M242.8 157.6h1.4M245.7 157.6h4.2M251.4 157.6h1.5M254.4 157.6h4.1M260 157.6h1.5M263 157.6h4.1M268.6 157.6h1.5"/>
<path d="M271.7 157.6h4.1M277.2 157.6h1.6M280.2 157.6h4.2M285.9 157.6h1.5M288.9 157.6h4.1M294.5 157.6h1.5M297.5 157.6h8.3M307.3 157.6h1.6M310.3 157.6h4.2M316 157.6h1.5M319 157.6h4.2M324.7 157.6h1.5"/>
<path d="M327.7 157.6h4.2M333.4 157.6h1.5M336.4 157.6h4.2M342.1 157.6h1.5M345.1 157.6h4.2M350.8 157.6h1.5M353.8 157.6h4.2M359.5 157.6h1.5M362.5 157.6h4.2M368.2 157.6h1.5M371 140.2v1.5M371 143.2v3.8"/>
<path d="M371 148.5v1.5M371 151.5v3.9M371 156.8v1.5M371 159.9v3.8M371.2 157.6h4.1M376.9 157.6h1.5M379.9 157.6h4.1M385.6 157.6h1.5M388.6 157.6h4.1M394.3 157.6h1.4M397.3 157.6h8.1M407 157.6h1.5"/>
<path d="M410 157.6h4M415.5 157.6h1.5M418.5 157.6h4M424 157.6h1.5M427 157.6h4M432.5 157.6h1.5M435.5 157.6h4M441 157.6h1.5M444 157.6h4.1M449.5 157.6h1.5M452.5 157.6h4.1M458 157.6h1.5"/>
<path d="M461 157.6h4.1M700.8 142.8v3.9M700.8 148.2v1.4M700.8 151.2v3.8M700.8 156.4v1.6M700.8 159.5v3.8M371 165.1v1.6M371 168.2v3.8M371 173.5v1.5M371 176.4v6.4M700.8 164.8v1.5M700.8 167.7v3.8"/>
<path d="M700.8 173.1v1.5M700.8 176.1v3.8M700.8 181.4v1.5M700.8 184.4v3.8M700.8 189.6v1.6M700.8 192.7v3.8M700.8 198v1.5M700.8 200.9v3.9M700.8 206.3v1.5M700.8 209.3v3.8M700.8 214.6v1.5M700.8 217.6v3.8"/>
<path d="M700.8 222.9v1.5M700.8 225.9v3.8M700.8 231.2v1.5M700.8 234.2v3.8M700.8 239.5v1.5M700.8 242.5v3.8M700.8 247.8v1.5M700.8 250.8v3.8M700.8 256.1v1.5M700.8 259.1v3.8M700.8 264.4v1.5M700.8 267.4v3.8"/>
<path d="M700.8 272.7v1.5M700.8 275.7v3.8M265.7 298.7v5.2M340.7 299.9v4.6M700.8 281v1.5M700.8 284v3.8M700.8 289.3v1.5M700.8 292.3v3.8M700.8 297.6v1.5M190.8 304.7v5.7M190.8 311.9v1.5M190.8 314.9v5.7"/>
<path d="M265.7 305.4v1.5M265.7 308.4v17.8M340.7 306v1.4M340.7 309v17.2M415.7 300.5v4.3M415.7 306.3v1.5M415.7 309.3v16.9M700.8 300.6v3.8M700.8 305.9v1.5M700.8 308.9v3.8M700.8 314.2v1.5M700.8 317.2v3.8"/>
<path d="M190.8 322.1v1.5M190.8 325.1v5.7M190.8 332.3v1.5M190.8 335.3v10.4M265.7 327.8v1.4M265.7 330.7v17.9M340.7 327.8v1.4M340.7 330.7v17.3M415.7 327.8v1.4M415.7 330.7v17.4M700.8 322.6v1.4M700.8 325.5v3.8"/>
<path d="M700.8 330.8v1.5M700.8 333.9v3.7M700.8 339.1v1.5M190.8 347.3v1.5M190.8 350.2v4.8M190.8 356.5v1.5M190.8 359.5v4.8M265.7 350.1v1.5M265.7 353.1v5.1M265.7 359.7v1.5M340.7 349.4v1.5M340.7 352.5v4.4"/>
<path d="M340.7 358.4v1.5M415.7 349.5v1.6M415.7 352.6v4.6M415.7 358.7v1.4M700.8 342.1v3.8M700.8 347.4v1.5M700.8 350.4v3.8M700.8 355.8v1.4M700.8 358.7v3.9M190.8 365.8v1.5M190.8 368.8v4.7M190.8 375.1v1.4"/>
<path d="M190.8 378.1v9.7M265.7 362.7v5.1M340.7 361.4v4.5M415.7 361.7v4.6M700.8 364v1.5M700.8 367.1v3.7M700.8 372.3v1.6M700.8 375.3v8.8M190.8 389.3v1.5M190.8 392.3v4.9M367.2 477.3h8.2M371 475.3v7.5"/>
<path d="M73.2 499.8h3.8M78.5 499.8h1.6M81.5 499.8h4M87 499.8h1.5M90 499.8h3.9M95.4 499.8h1.5M98.4 499.8h3.9M103.8 499.8h1.5M106.8 499.8h3.9M112.3 499.8h1.4M115.3 499.8h3.9M120.6 499.8h1.6"/>
<path d="M123.7 499.8h3.9M129.1 499.8h1.5M132.1 499.8h3.9M137.5 499.8h1.5M140.5 499.8h4M145.9 499.8h1.5M148.9 499.8h3.9M154.4 499.8h1.5M157.4 499.8h3.9M162.8 499.8h1.5M165.8 499.8h3.9M171.2 499.8h1.5"/>
<path d="M174.2 499.8h3.9M179.6 499.8h1.5M182.6 499.8h4M188.1 499.8h1.4M191.1 499.8h3.9M196.5 499.8h1.5M199.5 499.8h3.9M204.9 499.8h1.5M207.9 499.8h3.9M213.3 499.8h1.5M216.3 499.8h4M221.7 499.8h1.6"/>
<path d="M224.7 499.8h4M230.2 499.8h1.4M233.2 499.8h3.9M238.6 499.8h1.5M241.6 499.8h3.9M247 499.8h1.5M250 499.8h3.9M255.5 499.8h1.4M258.4 499.8h4M263.8 499.8h1.6M266.9 499.8h3.9M272.3 499.8h1.5"/>
<path d="M275.3 499.8h3.9M280.7 499.8h1.5M283.7 499.8h8M293.2 499.8h1.5M294.1 482.1v6.6M294.1 490.1v1.6M294.1 493.2v4M294.1 498.7v1.5M296.2 499.8h4.1M301.8 499.8h1.5M304.7 499.8h4.1M310.3 499.8h1.5"/>
<path d="M313.3 499.8h4.1M318.9 499.8h1.5M321.9 499.8h4M327.5 499.8h1.4M330.5 499.8h4M336 499.8h1.5M339 499.8h4.1M344.6 499.8h1.5M347.6 499.8h4.1M353.1 499.8h1.5M356.2 499.8h4M361.7 499.8h1.5"/>
<path d="M364.7 499.8h4M370.3 499.8h1.5M371 484.3v1.6M371 487.3v5.1M371 493.9v1.5M371 496.9v5M373.3 499.8h4M378.8 499.8h1.5M381.8 499.8h4.1M387.4 499.8h1.5M390.4 499.8h4.1M395.9 499.8h1.5"/>
<path d="M399 499.8h4M404.5 499.8h1.5M407.5 499.8h4.1M413.1 499.8h1.5M416.1 499.8h4M421.6 499.8h1.6M424.6 499.8h4.1M430.2 499.8h1.5M433.2 499.8h4.1M438.8 499.8h1.4M441.8 499.8h4M447.4 499.8h1.4"/>
<path d="M447.9 482.1v6.6M447.9 490.1v1.6M447.9 493.2v4M447.9 498.7v1.5M450.3 499.8h4.8M456.6 499.8h1.5M459.6 499.8h.8M294.1 501.7v4M294.1 507.2v1.5M294.1 510.2v6.5M371 503.5v1.4M371 506.4v5.1"/>
<path d="M371 513v1.5M371 516v7.5M447.9 501.7v4M447.9 507.2v1.5M447.9 510.2v6.5M367.2 521.6h7.7"/>
</g>
<g fill="none" stroke="#000" stroke-width=".44">
<path d="M605.2 51.5h76M606.1 51.5l.5 3.5h-.9zM606.1 51.5v327.6M52.3 80.2h87.3M53.3 80.2l.5 3.5h-1zM53.3 80.2v260.8M69.7 116.9h14.8M70.7 116.9l.5 3.5h-1zM70.7 116.9v224.1M465.1 157.6h65.3M529.4 157.6l.5 3.5h-1zM529.4 157.6v183.4"/>
<path d="M644.8 309.3h36.4M645.8 309.3l.5 3.5h-1zM645.8 309.3v69.8M755.7 302.3h6.9M761.6 302.3l.5 3.5h-1.1zM761.6 302.3v76.8M52.8 337.5h1l-.5 3.5zM70.2 337.5h1l-.5 3.5zM528.9 337.5h1l-.5 3.5zM52.3 341h117.7M113.8 341l.4 3.5h-.9zM113.8 341v58.1"/>
<path d="M138.6 341l.5 3.5h-1.1zM138.6 341v53.1M454.4 341h76M605.2 379.1h76M605.7 375.6h.9l-.5 3.5zM645.3 375.6h1l-.5 3.5zM681.2 361.6l3.5-.5v1zM681.2 360.6v44.6M681.2 361.6h19.6M697.3 361.1l3.5 .5-3.5 .5zM761 375.6h1.1l-.5 3.5zM762.6 379.1h-42.2v26.1"/>
<path d="M112.8 399.1h74.3M113.3 395.6h.9l-.4 3.5zM137.5 394.1h53.1M138 390.6h1.1l-.5 3.5zM187.1 394.1v19.1M190.8 394.1h.1M194.4 394.1v19.1M180.1 412.2h36.2M183.6 411.7l3.5 .5-3.5 .5zM194.4 412.2l3.5-.5v1zM681.2 404.1l3.5-.5v1.1zM681.2 404.1h39.2"/>
<path d="M716.9 403.6l3.5 .5-3.5 .6zM225 469.1h23M228.5 468.6l3.5 .5-3.5 .5zM232 468.1v22.5M241 469.1l3.5-.5v1zM241 468.1v16M271.3 469.6h23.3M274.8 469.1l3.5 .5-3.5 .5zM278.3 468.7v21.4M287.7 469.6l3.4-.5v1zM287.7 468.7v16M371 467.1l3.5-.5v1z"/>
<path d="M371 467.1h76.9M371 466.1v9.2M444.4 466.6l3.5 .5-3.5 .5zM447.9 466.1v16M87.3 513.2v59M294.1 516.7v23.3M447.9 516.7v23.3M454.4 514.2v58M170.1 530.7v22.3M294.1 539l3.5-.5v1zM294.1 539h153.8M444.4 538.5l3.5 .5-3.5 .5z"/>
<path d="M170.1 552l3.4-.5v1zM170.1 552h284.3M450.9 551.5l3.5 .5-3.5 .5zM87.3 571.2l3.5-.6v1.1zM87.3 571.2h367.1M450.9 570.6l3.5 .6-3.5 .5z"/>
</g>
<g fill="#000">
<path d="M606.1 51.5l.5 3.5h-.9z" fill-rule="evenodd"/>
<path d="M53.3 80.2l.5 3.5h-1z" fill-rule="evenodd"/>
<path d="M70.7 116.9l.5 3.5h-1z" fill-rule="evenodd"/>
<path d="M529.4 157.6l.5 3.5h-1z" fill-rule="evenodd"/>
<path d="M645.8 309.3l.5 3.5h-1z" fill-rule="evenodd"/>
<path d="M761.6 302.3l.5 3.5h-1.1z" fill-rule="evenodd"/>
<path d="M52.8 337.5h1l-.5 3.5z" fill-rule="evenodd"/>
<path d="M70.2 337.5h1l-.5 3.5z" fill-rule="evenodd"/>
<path d="M528.9 337.5h1l-.5 3.5z" fill-rule="evenodd"/>
<path d="M113.8 341l.4 3.5h-.9z" fill-rule="evenodd"/>
<path d="M138.6 341l.5 3.5h-1.1z" fill-rule="evenodd"/>
<path d="M605.7 375.6h.9l-.5 3.5z" fill-rule="evenodd"/>
<path d="M645.3 375.6h1l-.5 3.5z" fill-rule="evenodd"/>
<path d="M681.2 361.6l3.5-.5v1z" fill-rule="evenodd"/>
<path d="M697.3 361.1l3.5 .5-3.5 .5z" fill-rule="evenodd"/>
<path d="M761 375.6h1.1l-.5 3.5z" fill-rule="evenodd"/>
<path d="M113.3 395.6h.9l-.4 3.5z" fill-rule="evenodd"/>
<path d="M138 390.6h1.1l-.5 3.5z" fill-rule="evenodd"/>
<path d="M183.6 411.7l3.5 .5-3.5 .5z" fill-rule="evenodd"/>
<path d="M194.4 412.2l3.5-.5v1z" fill-rule="evenodd"/>
<path d="M681.2 404.1l3.5-.5v1.1z" fill-rule="evenodd"/>
<path d="M716.9 403.6l3.5 .5-3.5 .6z" fill-rule="evenodd"/>
<path d="M228.5 468.6l3.5 .5-3.5 .5z" fill-rule="evenodd"/>
<path d="M241 469.1l3.5-.5v1z" fill-rule="evenodd"/>
<path d="M274.8 469.1l3.5 .5-3.5 .5z" fill-rule="evenodd"/>
<path d="M287.7 469.6l3.4-.5v1z" fill-rule="evenodd"/>
<path d="M371 467.1l3.5-.5v1z" fill-rule="evenodd"/>
<path d="M444.4 466.6l3.5 .5-3.5 .5z" fill-rule="evenodd"/>
<path d="M294.1 539l3.5-.5v1z" fill-rule="evenodd"/>
<path d="M444.4 538.5l3.5 .5-3.5 .5z" fill-rule="evenodd"/>
<path d="M170.1 552l3.4-.5v1z" fill-rule="evenodd"/>
<path d="M450.9 551.5l3.5 .5-3.5 .5z" fill-rule="evenodd"/>
<path d="M87.3 571.2l3.5-.6v1.1z" fill-rule="evenodd"/>
<path d="M450.9 570.6l3.5 .6-3.5 .5z" fill-rule="evenodd"/>
</g>
<g fill="none" stroke="#000" stroke-width=".44">
<path d="M216.4 53.2h-15l-21.2 54.7M305.5 53.2h-15l-30.2 89.1M368.6 53.2h-15l-54.1 91.9M525.3 53.2h-15l-45.4 104.3M751.5 49.1l-50.6 15.8 3-1.6 .4 1.3-3.4 .4M396.3 95.7l-25.2 38.6M118.6 138.1l-20.4 12.8h-15M370.9 134.4l-.2 .5 .2-.2M370.9 134.6l-.2 .3M371.1 133.9l.9-2.3 1.2 .8-2.1 2.1M118.4 144.6l-18.1 19.1h-15M464.8 157.7l-14.6 33.5"/>
<path d="M292.5 178l-23.6 32.9h-15M293.6 166.9l-24.7 26.4h-15M297.2 168.5l16.4 9.9h15.1M230.7 289.5h-15l-22.7 18.1M747.1 299l1.2 .8-2.6 2.5zM759.8 281.7l-14.1 20.6M195.3 304.8l.9 1.1-3.2 1.7z"/>
</g>
<g fill="#000">
<path d="M700.8 65l3.1-1.7 .4 1.3z" fill-rule="evenodd"/>
<path d="M179.8 107.9l.8 .3-.3 .8-.8-.3z" fill-rule="evenodd"/>
<path d="M118.9 137.3l.8 .1-.2 .9-.9-.2z" fill-rule="evenodd"/>
<path d="M372 131.6l1.2 .8-2.5 2.5z" fill-rule="evenodd"/>
<path d="M259.8 142.3l.8 .2-.3 .9-.8-.3z" fill-rule="evenodd"/>
<path d="M298.7 145.4l.8-.3 .3 .9-.9 .2z" fill-rule="evenodd"/>
<path d="M292.3 177.1l.9-.2 .1 .9-.8 .2z" fill-rule="evenodd"/>
<path d="M296.2 167.8l.9-.2 .1 .9-.8 .2z" fill-rule="evenodd"/>
<path d="M449.3 191.5l.9-.3 .3 .8-.3 .4-.5-.1z" fill-rule="evenodd"/>
<path d="M747.1 299l1.2 .8-2.6 2.5z" fill-rule="evenodd"/>
<path d="M195.3 304.8l.9 1.1-3.2 1.7z" fill-rule="evenodd"/>
<circle cx="118.7" cy="144.1" r=".63"/>
<circle cx="294" cy="166.4" r=".62"/>
</g>
<path d="M751.5 49.1h67.7M396.3 95.7h28.5M759.8 281.7h43.8" fill="none" stroke="#000" stroke-width=".44"/>
<g font-size="7">
<text x="82.7" y="10.3" transform="rotate(180 82.7 10.3)">Чертеж_Общего вида</text>
<text x="640.2" y="23">План размещения отверстий</text>
<text x="640.7" y="31.4">под фундаментальные болты</text>
<text x="679" y="39.8">(1: 4)</text>
<text x="207.6" y="49.5">1</text>
<text x="296.2" y="49.5">2</text>
<text x="359.3" y="49.5">3</text>
<text x="515.8" y="49.5">4</text>
<text x="89" y="147.1">7</text>
<text x="91.1" y="160">9</text>
<text x="318.1" y="174.7">10</text>
<text x="259.5" y="189.5">5</text>
<text x="259.5" y="207.2">8</text>
<text x="221.4" y="285.7">6</text>
<text x="648.6" y="483.8">Техническая характеристика:</text>
<text x="648.6" y="492.3">1. Окружная сила на тяговых звездочках, 4,2 кН</text>
<text x="648.6" y="500.7">2. Скорость движения тяговой цепи, 0,315 м/с.</text>
<text x="648.6" y="509.1">3. Общее передаточное число привода 18,7</text>
<text x="648.6" y="517.6">4. Мощность электродвигателя, 1,5 кВт</text>
<text x="648.6" y="526">5. Частота вращения вала электродвигателя 750 мин-1</text>
<text x="741.6" y="543.3">Чертеж_Общего вида</text>
<text x="737.9" y="561.2">Общийвид</text>
</g>
<g font-size="6.9">
<text x="753.2" y="45.9">Ось приводного вала</text>
<text x="761.6" y="278.4">Ось конвеера</text>
</g>
<g font-size="4.9">
<text x="398" y="100.9">ГОСТ588-81</text>
<text x="52.5" y="215.3" transform="rotate(-90 52.5 215.3)">1050</text>
<text x="605.3" y="221.5" transform="rotate(-90 605.3 221.5)">1310.5</text>
<text x="69.8" y="232.7" transform="rotate(-90 69.8 232.7)">900</text>
<text x="528.5" y="256.5" transform="rotate(-90 528.5 256.5)">650±2</text>
<text x="761.6" y="346.3" transform="rotate(-90 761.6 346.3)">307.5</text>
<text x="644.9" y="348" transform="rotate(-90 644.9 348)">280</text>
<text x="686.6" y="360.7">78.5</text>
<text x="137.7" y="371.4" transform="rotate(-90 137.7 371.4)">200</text>
<text x="112.9" y="373.9" transform="rotate(-90 112.9 373.9)">220</text>
<text x="697.4" y="403.2">157</text>
<text x="202.7" y="411.3">30</text>
<text x="202.7" y="417.2">8 отв.</text>
<text x="405.6" y="466.3">205</text>
<text x="233.9" y="468.2">35</text>
<text x="280.4" y="468.8">35</text>
<text x="367.2" y="538.2">630</text>
<text x="307.9" y="551.1">1135</text>
<text x="805.5" y="563">171,8</text>
<text x="823.7" y="563.2">1: 4</text>
<text x="265.9" y="570.3">1450</text>
</g>
<g font-size="4.8">
<text x="106" y="4.1">4</text>
<text x="316" y="4.1">3</text>
<text x="526" y="4.1">2</text>
<text x="736" y="4.1">1</text>
<text x="398" y="93.9">20-1-80-1</text>
<text x="16" y="142.1">B</text>
<text x="837" y="152.1">B</text>
<text x="16" y="442.6">A</text>
<text x="837" y="449.1">A</text>
<text x="106" y="593.1">4</text>
<text x="316" y="593.1">3</text>
<text x="526" y="593.1">2</text>
<text x="736" y="593.1">1</text>
</g>
<g font-size="4.4">
<text x="11.9" y="342.7" transform="rotate(-90 11.9 342.7)">Перв. примен.</text>
<text x="12" y="399.2" transform="rotate(-90 12 399.2)">Справ. №</text>
<text x="12.2" y="471.8" transform="rotate(-90 12.2 471.8)">Подп. идата</text>
<text x="12.2" y="501.3" transform="rotate(-90 12.2 501.3)">Инв. №дубл.</text>
<text x="12" y="526.5" transform="rotate(-90 12 526.5)">Взам. инв. №</text>
<text x="12.1" y="556.8" transform="rotate(-90 12.1 556.8)">Подп. идата</text>
<text x="790" y="553.2">Лит.</text>
<text x="804.7" y="553.1">Масса</text>
<text x="819.7" y="553.1">Масштаб</text>
<text x="651.1" y="558.1">Изм.</text>
<text x="651.4" y="563.2">Разраб.</text>
<text x="659.2" y="558.1">Лист</text>
<text x="668.4" y="563">Девчич Г.А.</text>
<text x="672.5" y="558">№докум.</text>
<text x="694.4" y="558.2">Подп.</text>
<text x="706.6" y="558.2">Дата</text>
<text x="651.6" y="568.1">Пров.</text>
<text x="668.4" y="568.1">Любченко М.А.</text>
<text x="651.3" y="573.2">Т. контр.</text>
<text x="787.5" y="573.2">Лист</text>
<text x="807.5" y="573.2">Листов</text>
<text x="827.3" y="573.1">1</text>
<text x="651.5" y="578.1">Нач.отд.</text>
<text x="12.1" y="586.5" transform="rotate(-90 12.1 586.5)">Инв. №подл.</text>
<text x="651.4" y="583.2">Н. контр.</text>
<text x="651.3" y="588.2">Утв.</text>
<text x="744.5" y="592.8">Копировал</text>
<text x="791" y="592.7">Формат A1</text>
</g>
<g font-size="4.3">
<text x="788.2" y="580">МГТУ им. Баумана каф.</text>
<text x="791.3" y="585.1">РК3группа РК9-63Б</text>
</g>
<text font-size="2.8" x="706" y="562.6">08.05.2023</text>
</svg>
